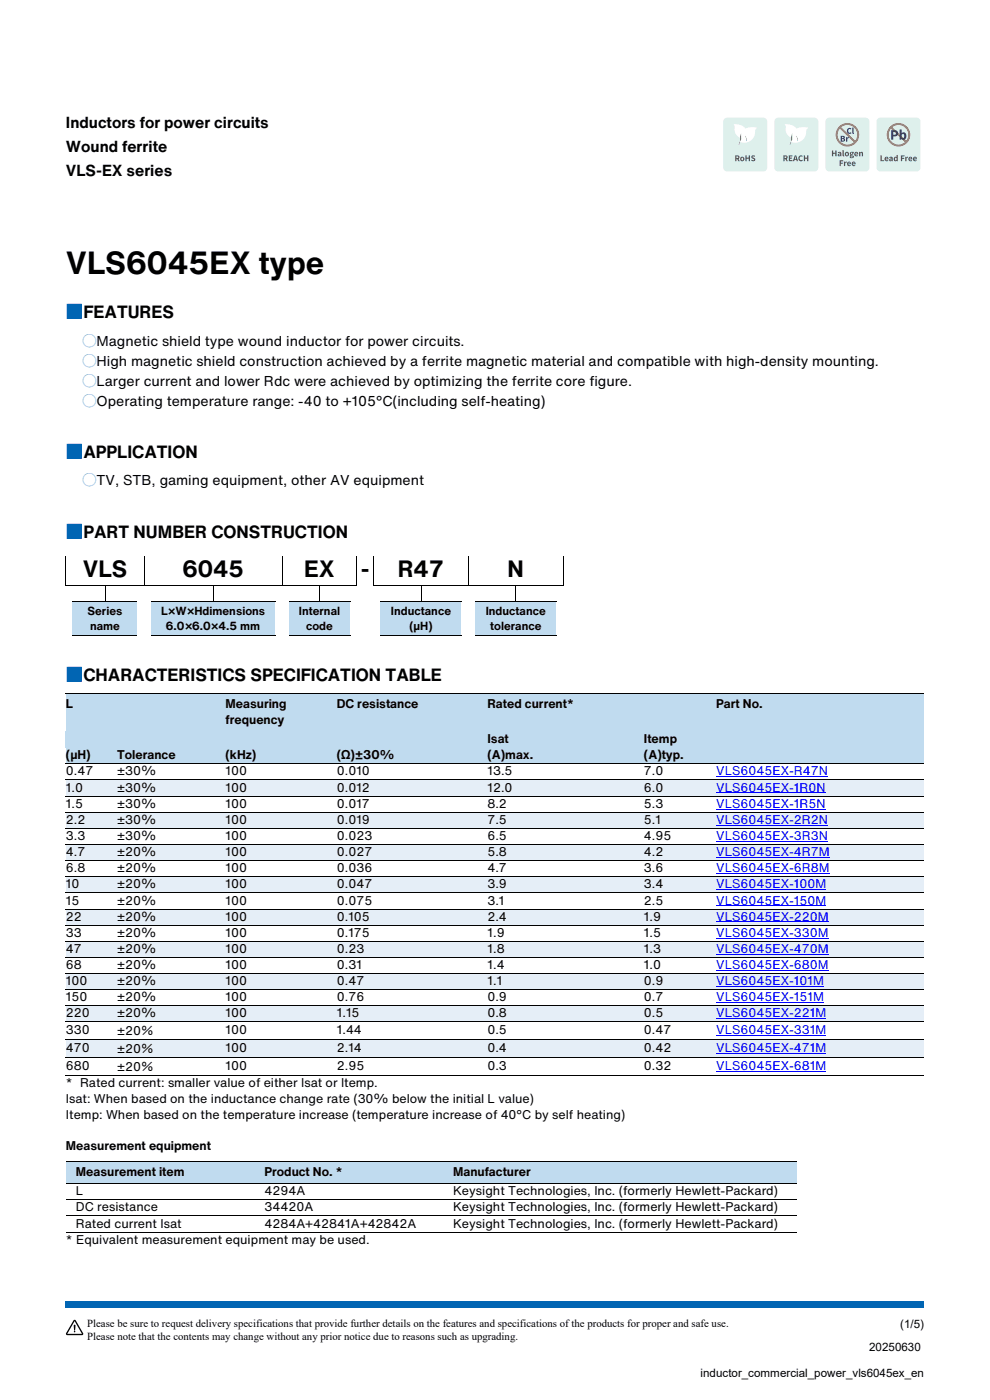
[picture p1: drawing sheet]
<svg xmlns="http://www.w3.org/2000/svg" width="210mm" height="297mm" viewBox="0 0 210 297" stroke-linecap="round" stroke-linejoin="round" font-family="sans-serif">
<g fill="#030303">
<path d="M15.7 281.1l.1-.1 .2 .2-.2 1.1z"/>
<path d="M15.8 280.3l1.6 2.7h-3.1zM15.7 280l-1.7 2.8v.3l.3 .1h3.2l.1-.4-1.5-2.7z"/>
<circle cx="15.8" cy="282.5" r=".16"/>
</g>
<g fill="#fff">
<path d="M180.1 14.7h4.1v.8h-1.5v2.7h-1v-2.7h-1.6z"/>
<path d="M188.7 14.7h1v3.5h-1z"/>
<path d="M189.7 16.4l1.8-1.7h1.3l-1.9 1.7 2 1.8h-1.4z"/>
<path d="M184.4 14.7v3.5h2.2a1.76 1.76 0 0 0 1.9-1.7 1.76 1.76 0 0 0-1.9-1.8zM185.3 15.5h1.5a1 1 0 0 1 .9 1 1 1 0 0 1-.9 1h-1.5z"/>
<path d="M178.9 14.7v1.5l1.3 .7zM177.5 14.7v1.5l-1.3 .7zM176.9 18.2h2.6l-1.3-.7z"/>
<path d="M178.2 15.5l-.7 .7h1.4zM177.5 14.7l.7 .8 .7-.8z"/>
<path d="M179.2 17.2l.3 1 .7-1.3zM178.9 16.2l-.7 1.3 1-.3z"/>
<path d="M176.2 16.9l.7 1.3 .3-1zM177.5 16.2l-.3 1 1 .3z"/>
</g>
<path d="M14 276h182v1.4h-182z" fill="#0165b3"/>
<g fill="#fff">
<path d="M14 118.1h15.1v6h-15.1z"/>
<path d="M29.1 118.1h29.3v6h-29.3z"/>
<path d="M58.4 118.1h15.9v6h-15.9z"/>
<path d="M74.3 118.1h4.9v6h-4.9z"/>
<path d="M79.2 118.1h18.7v6h-18.7z"/>
<path d="M97.9 118.1h20.1v6h-20.1z"/>
<path d="M118 118.1h1.5v6h-1.5z"/>
<path d="M14 124.1h105.5v3.6h-105.5z"/>
<path d="M14 127.7h1.4v7.1h-1.4z"/>
</g>
<path d="M15.4 127.7h13.7v7.1h-13.7z" fill="#c0dbef"/>
<path d="M29.1 127.7h2.9v7.1h-2.9z" fill="#fff"/>
<path d="M32 127.7h26.4v7.1h-26.4z" fill="#c0dbef"/>
<path d="M58.4 127.7h2.9v7.1h-2.9z" fill="#fff"/>
<path d="M61.3 127.7h13v7.1h-13z" fill="#c0dbef"/>
<path d="M74.3 127.7h6.4v7.1h-6.4z" fill="#fff"/>
<path d="M80.7 127.7h17.2v7.1h-17.2z" fill="#c0dbef"/>
<path d="M97.9 127.7h2.9v7.1h-2.9z" fill="#fff"/>
<path d="M100.8 127.7h17.2v7.1h-17.2z" fill="#c0dbef"/>
<path d="M118 127.7h1.5v7.1h-1.5z" fill="#fff"/>
<g fill="#c0dbef">
<path d="M14 147h10.8v8.2h-10.8z"/>
<path d="M24.8 147h46.7v8.2h-46.7z"/>
<path d="M71.5 147h31.9v8.2h-31.9z"/>
<path d="M103.4 147h33.2v8.2h-33.2z"/>
<path d="M136.6 147h15.3v8.2h-15.3z"/>
<path d="M151.9 147h44.1v8.2h-44.1z"/>
<path d="M14 155.2h122.6v3.4h-122.6z"/>
<path d="M136.6 155.2h15.3v3.4h-15.3z"/>
<path d="M151.9 155.2h44.1v3.4h-44.1z"/>
<path d="M14 158.6h10.8v3.5h-10.8z"/>
<path d="M24.8 158.6h23v3.5h-23z"/>
<path d="M47.8 158.6h23.7v3.5h-23.7z"/>
<path d="M71.5 158.6h31.9v3.5h-31.9z"/>
<path d="M103.4 158.6h33.2v3.5h-33.2z"/>
<path d="M136.6 158.6h15.3v3.5h-15.3z"/>
<path d="M151.9 158.6h44.1v3.5h-44.1z"/>
</g>
<g fill="#fff">
<path d="M14 162.1h10.8v3.4h-10.8z"/>
<path d="M24.8 162.1h23v3.4h-23z"/>
<path d="M47.8 162.1h23.7v3.4h-23.7z"/>
<path d="M71.5 162.1h31.9v3.4h-31.9z"/>
<path d="M103.4 162.1h33.2v3.4h-33.2z"/>
<path d="M136.6 162.1h15.3v3.4h-15.3z"/>
<path d="M151.9 162.1h44.1v3.4h-44.1z"/>
</g>
<path d="M151.9 164.8h23.7" fill="none" stroke="#00f" stroke-width=".21"/>
<g fill="#e5eef7">
<path d="M14 165.5h10.8v3.4h-10.8z"/>
<path d="M24.8 165.5h23v3.4h-23z"/>
<path d="M47.8 165.5h23.7v3.4h-23.7z"/>
<path d="M71.5 165.5h31.9v3.4h-31.9z"/>
<path d="M103.4 165.5h33.2v3.4h-33.2z"/>
<path d="M136.6 165.5h15.3v3.4h-15.3z"/>
<path d="M151.9 165.5h44.1v3.4h-44.1z"/>
</g>
<path d="M151.9 168.2h23.2" fill="none" stroke="#00f" stroke-width=".21"/>
<g fill="#fff">
<path d="M14 168.9h10.8v3.4h-10.8z"/>
<path d="M24.8 168.9h23v3.4h-23z"/>
<path d="M47.8 168.9h23.7v3.4h-23.7z"/>
<path d="M71.5 168.9h31.9v3.4h-31.9z"/>
<path d="M103.4 168.9h33.2v3.4h-33.2z"/>
<path d="M136.6 168.9h15.3v3.4h-15.3z"/>
<path d="M151.9 168.9h44.1v3.4h-44.1z"/>
</g>
<path d="M151.9 171.6h23.2" fill="none" stroke="#00f" stroke-width=".21"/>
<g fill="#e5eef7">
<path d="M14 172.3h10.8v3.4h-10.8z"/>
<path d="M24.8 172.3h23v3.4h-23z"/>
<path d="M47.8 172.3h23.7v3.4h-23.7z"/>
<path d="M71.5 172.3h31.9v3.4h-31.9z"/>
<path d="M103.4 172.3h33.2v3.4h-33.2z"/>
<path d="M136.6 172.3h15.3v3.4h-15.3z"/>
<path d="M151.9 172.3h44.1v3.4h-44.1z"/>
</g>
<path d="M151.9 175.1h23.7" fill="none" stroke="#00f" stroke-width=".21"/>
<g fill="#fff">
<path d="M14 175.7h10.8v3.5h-10.8z"/>
<path d="M24.8 175.7h23v3.5h-23z"/>
<path d="M47.8 175.7h23.7v3.5h-23.7z"/>
<path d="M71.5 175.7h31.9v3.5h-31.9z"/>
<path d="M103.4 175.7h33.2v3.5h-33.2z"/>
<path d="M136.6 175.7h15.3v3.5h-15.3z"/>
<path d="M151.9 175.7h44.1v3.5h-44.1z"/>
</g>
<path d="M151.9 178.5h23.7" fill="none" stroke="#00f" stroke-width=".21"/>
<g fill="#e5eef7">
<path d="M14 179.2h10.8v3.4h-10.8z"/>
<path d="M24.8 179.2h23v3.4h-23z"/>
<path d="M47.8 179.2h23.7v3.4h-23.7z"/>
<path d="M71.5 179.2h31.9v3.4h-31.9z"/>
<path d="M103.4 179.2h33.2v3.4h-33.2z"/>
<path d="M136.6 179.2h15.3v3.4h-15.3z"/>
<path d="M151.9 179.2h44.1v3.4h-44.1z"/>
</g>
<path d="M151.9 181.9h24.1" fill="none" stroke="#00f" stroke-width=".21"/>
<g fill="#fff">
<path d="M14 182.6h10.8v3.4h-10.8z"/>
<path d="M24.8 182.6h23v3.4h-23z"/>
<path d="M47.8 182.6h23.7v3.4h-23.7z"/>
<path d="M71.5 182.6h31.9v3.4h-31.9z"/>
<path d="M103.4 182.6h33.2v3.4h-33.2z"/>
<path d="M136.6 182.6h15.3v3.4h-15.3z"/>
<path d="M151.9 182.6h44.1v3.4h-44.1z"/>
</g>
<path d="M151.9 185.3h24.1" fill="none" stroke="#00f" stroke-width=".21"/>
<g fill="#e5eef7">
<path d="M14 186h10.8v3.4h-10.8z"/>
<path d="M24.8 186h23v3.4h-23z"/>
<path d="M47.8 186h23.7v3.4h-23.7z"/>
<path d="M71.5 186h31.9v3.4h-31.9z"/>
<path d="M103.4 186h33.2v3.4h-33.2z"/>
<path d="M136.6 186h15.3v3.4h-15.3z"/>
<path d="M151.9 186h44.1v3.4h-44.1z"/>
</g>
<path d="M151.9 188.7h23.4" fill="none" stroke="#00f" stroke-width=".21"/>
<g fill="#fff">
<path d="M14 189.4h10.8v3.5h-10.8z"/>
<path d="M24.8 189.4h23v3.5h-23z"/>
<path d="M47.8 189.4h23.7v3.5h-23.7z"/>
<path d="M71.5 189.4h31.9v3.5h-31.9z"/>
<path d="M103.4 189.4h33.2v3.5h-33.2z"/>
<path d="M136.6 189.4h15.3v3.5h-15.3z"/>
<path d="M151.9 189.4h44.1v3.5h-44.1z"/>
</g>
<path d="M151.9 192.2h23.4" fill="none" stroke="#00f" stroke-width=".21"/>
<g fill="#e5eef7">
<path d="M14 192.9h10.8v3.4h-10.8z"/>
<path d="M24.8 192.9h23v3.4h-23z"/>
<path d="M47.8 192.9h23.7v3.4h-23.7z"/>
<path d="M71.5 192.9h31.9v3.4h-31.9z"/>
<path d="M103.4 192.9h33.2v3.4h-33.2z"/>
<path d="M136.6 192.9h15.3v3.4h-15.3z"/>
<path d="M151.9 192.9h44.1v3.4h-44.1z"/>
</g>
<path d="M151.9 195.6h23.9" fill="none" stroke="#00f" stroke-width=".21"/>
<g fill="#fff">
<path d="M14 196.3h10.8v3.4h-10.8z"/>
<path d="M24.8 196.3h23v3.4h-23z"/>
<path d="M47.8 196.3h23.7v3.4h-23.7z"/>
<path d="M71.5 196.3h31.9v3.4h-31.9z"/>
<path d="M103.4 196.3h33.2v3.4h-33.2z"/>
<path d="M136.6 196.3h15.3v3.4h-15.3z"/>
<path d="M151.9 196.3h44.1v3.4h-44.1z"/>
</g>
<path d="M151.9 199h23.9" fill="none" stroke="#00f" stroke-width=".21"/>
<g fill="#e5eef7">
<path d="M14 199.7h10.8v3.4h-10.8z"/>
<path d="M24.8 199.7h23v3.4h-23z"/>
<path d="M47.8 199.7h23.7v3.4h-23.7z"/>
<path d="M71.5 199.7h31.9v3.4h-31.9z"/>
<path d="M103.4 199.7h33.2v3.4h-33.2z"/>
<path d="M136.6 199.7h15.3v3.4h-15.3z"/>
<path d="M151.9 199.7h44.1v3.4h-44.1z"/>
</g>
<path d="M151.9 202.4h23.9" fill="none" stroke="#00f" stroke-width=".21"/>
<g fill="#fff">
<path d="M14 203.1h10.8v3.4h-10.8z"/>
<path d="M24.8 203.1h23v3.4h-23z"/>
<path d="M47.8 203.1h23.7v3.4h-23.7z"/>
<path d="M71.5 203.1h31.9v3.4h-31.9z"/>
<path d="M103.4 203.1h33.2v3.4h-33.2z"/>
<path d="M136.6 203.1h15.3v3.4h-15.3z"/>
<path d="M151.9 203.1h44.1v3.4h-44.1z"/>
</g>
<path d="M151.9 205.8h23.9" fill="none" stroke="#00f" stroke-width=".21"/>
<g fill="#e5eef7">
<path d="M14 206.5h10.8v3.5h-10.8z"/>
<path d="M24.8 206.5h23v3.5h-23z"/>
<path d="M47.8 206.5h23.7v3.5h-23.7z"/>
<path d="M71.5 206.5h31.9v3.5h-31.9z"/>
<path d="M103.4 206.5h33.2v3.5h-33.2z"/>
<path d="M136.6 206.5h15.3v3.5h-15.3z"/>
<path d="M151.9 206.5h44.1v3.5h-44.1z"/>
</g>
<path d="M151.9 209.3h22.9" fill="none" stroke="#00f" stroke-width=".21"/>
<g fill="#fff">
<path d="M14 210h10.8v3.4h-10.8z"/>
<path d="M24.8 210h23v3.4h-23z"/>
<path d="M47.8 210h23.7v3.4h-23.7z"/>
<path d="M71.5 210h31.9v3.4h-31.9z"/>
<path d="M103.4 210h33.2v3.4h-33.2z"/>
<path d="M136.6 210h15.3v3.4h-15.3z"/>
<path d="M151.9 210h44.1v3.4h-44.1z"/>
</g>
<path d="M151.9 212.7h22.9" fill="none" stroke="#00f" stroke-width=".21"/>
<g fill="#e5eef7">
<path d="M14 213.4h10.8v3.4h-10.8z"/>
<path d="M24.8 213.4h23v3.4h-23z"/>
<path d="M47.8 213.4h23.7v3.4h-23.7z"/>
<path d="M71.5 213.4h31.9v3.4h-31.9z"/>
<path d="M103.4 213.4h33.2v3.4h-33.2z"/>
<path d="M136.6 213.4h15.3v3.4h-15.3z"/>
<path d="M151.9 213.4h44.1v3.4h-44.1z"/>
</g>
<path d="M151.9 216.1h23.4" fill="none" stroke="#00f" stroke-width=".21"/>
<g fill="#fff">
<path d="M14 216.8h10.8v3.8h-10.8z"/>
<path d="M24.8 216.8h23v3.8h-23z"/>
<path d="M47.8 216.8h23.7v3.8h-23.7z"/>
<path d="M71.5 216.8h31.9v3.8h-31.9z"/>
<path d="M103.4 216.8h33.2v3.8h-33.2z"/>
<path d="M136.6 216.8h15.3v3.8h-15.3z"/>
<path d="M151.9 216.8h44.1v3.8h-44.1z"/>
</g>
<path d="M151.9 219.7h23.4" fill="none" stroke="#00f" stroke-width=".21"/>
<g fill="#e5eef7">
<path d="M14 220.6h10.8v3.7h-10.8z"/>
<path d="M24.8 220.6h23v3.7h-23z"/>
<path d="M47.8 220.6h23.7v3.7h-23.7z"/>
<path d="M71.5 220.6h31.9v3.7h-31.9z"/>
<path d="M103.4 220.6h33.2v3.7h-33.2z"/>
<path d="M136.6 220.6h15.3v3.7h-15.3z"/>
<path d="M151.9 220.6h44.1v3.7h-44.1z"/>
</g>
<path d="M151.9 223.5h23.4" fill="none" stroke="#00f" stroke-width=".21"/>
<g fill="#fff">
<path d="M14 224.3h10.8v3.8h-10.8z"/>
<path d="M24.8 224.3h23v3.8h-23z"/>
<path d="M47.8 224.3h23.7v3.8h-23.7z"/>
<path d="M71.5 224.3h31.9v3.8h-31.9z"/>
<path d="M103.4 224.3h33.2v3.8h-33.2z"/>
<path d="M136.6 224.3h15.3v3.8h-15.3z"/>
<path d="M151.9 224.3h44.1v3.8h-44.1z"/>
</g>
<path d="M151.9 227.3h23.4" fill="none" stroke="#00f" stroke-width=".21"/>
<g fill="#c0dbef">
<path d="M14 246.3h40v4.8h-40z"/>
<path d="M54 246.3h40v4.8h-40z"/>
<path d="M94 246.3h75v4.8h-75z"/>
</g>
<g fill="#fff">
<path d="M14 251.1h40v3.5h-40z"/>
<path d="M54 251.1h40v3.5h-40z"/>
<path d="M94 251.1h75v3.5h-75z"/>
<path d="M14 254.6h40v3.4h-40z"/>
<path d="M54 254.6h40v3.4h-40z"/>
<path d="M94 254.6h75v3.4h-75z"/>
<path d="M14 258h40v3.4h-40z"/>
<path d="M54 258h40v3.4h-40z"/>
<path d="M94 258h75v3.4h-75z"/>
</g>
<g fill="none" stroke="#000" stroke-width=".21">
<path d="M14 118.1v6M30.6 118.1v6M59.8 118.1v6M75.7 118.1v6M79.2 118.1v6M99.4 118.1v6M119.5 118.1v6M13.9 124.1h61.9M15.4 127.7h13.7M15.4 134.8h13.7M32 127.7h26.4M32 134.8h26.4"/>
<path d="M61.3 127.7h13M61.3 134.8h13M79.2 124.1h40.3M80.7 127.7h17.2M80.7 134.8h17.2M100.8 127.7h17.2M100.8 134.8h17.2M14 147h182M14 162.1h182M14 165.5h182M14 168.9h182M14 172.3h182"/>
<path d="M14 175.7h182M14 179.2h182M14 182.6h182M14 186h182M14 189.4h182M14 192.9h182M14 196.3h182M14 199.7h182M14 203.1h182M14 206.5h182M14 210h182M14 213.4h182"/>
<path d="M14 216.8h182M14 220.6h182M14 224.3h182M14 228.1h182M14 246.3h155M14 251.1h155M14 254.6h155M14 258h155M14 261.4h155"/>
</g>
<path d="M153.6 25.2l.6-.2h7.7a.83 .83 0 0 1 .8 .8v9.7a.83 .83 0 0 1-.8 .9h-7.7a.83 .83 0 0 1-.8-.9v-9.7zM155.6 26.4a.99 .99 0 0 1 .2 1.1 1.96 1.96 0 0 0 1.1 1.7l-.2 1.6 .3-.7a2.26 2.26 0 0 0 3.2-2.4l.3-.5a2.53 2.53 0 0 0-2.4 .1 2.83 2.83 0 0 0-2.5-.9z" fill="#def0ec"/>
<g fill="#fff">
<path d="M158 28.8l.4 .7v.5z"/>
<path d="M156.9 29.9l.1 .2-.3 .7z"/>
<path d="M157.9 30.3a2.28 2.28 0 0 0 2.3-2.2 2.3 2.3 0 0 1-2.3 2.2zM157.6 27.7l-.4 .4v1.5l-.2 .4a2.38 2.38 0 0 1 1.6-2.9zM159.1 27h.9z"/>
</g>
<path d="M159.5 33l.3-.1 .4 .2-.2 .2-.3-.1v.2a.46 .46 0 0 1 .5 .6 .46 .46 0 0 1-.8 .1l-.1-.1 .1-.1 .4 .1 .1-.1-.5-.4zM158.1 33h.3v.4h.4v-.4h.3v1.2h-.3v-.5h-.4v.5h-.3zM157.2 33.8a.25 .25 0 0 0 .5 0 .25 .25 0 0 0-.5 0zM157 33.7a.48 .48 0 0 1 .9 0 .48 .48 0 0 1-.9 0zM156.3 33.7l.2-.2 .4 .7h-.3zM156.2 33.2v.3h.1a.18 .18 0 0 0 .3-.1 .18 .18 0 0 0-.3-.2zM155.9 33h.5a.42 .42 0 0 1 .4 .5 .42 .42 0 0 1-.6 .2v.5h-.3z" fill="#358f46"/>
<path d="M164.5 25.2l.6-.2h7.6a.83 .83 0 0 1 .9 .8v9.7a.83 .83 0 0 1-.9 .9h-7.6a.83 .83 0 0 1-.9-.9v-9.7zM166.4 26.4a.99 .99 0 0 1 .2 1.1 1.96 1.96 0 0 0 1.2 1.7l-.3 1.6 .4-.7a2.26 2.26 0 0 0 3.1-2.4l.4-.5a2.53 2.53 0 0 0-2.5 .1 2.83 2.83 0 0 0-2.5-.9z" fill="#def0ec"/>
<g fill="#fff">
<path d="M168.9 28.8l.3 .7v.5z"/>
<path d="M167.8 29.9l.1 .2-.4 .7z"/>
<path d="M168.7 30.3a2.28 2.28 0 0 0 2.3-2.2 2.29 2.29 0 0 1-2.3 2.2zM168.4 27.7l-.4 .4 .1 1.5-.3 .4a2.34 2.34 0 0 1 1.6-2.9zM170 27h.8z"/>
</g>
<path d="M170.5 33h.3v.4h.4v-.4h.3v1.2h-.3v-.5h-.4v.5h-.3zM169.5 33.1a.54 .54 0 0 1 .8 0l-.2 .2a.35 .35 0 0 0-.5 .3 .35 .35 0 0 0 .6 .3l.1 .1a.61 .61 0 0 1-.9 0 .61 .61 0 0 1 .1-.9zM168.4 33.7h.6v.2h-.6zM168.6 33h.3l.4 1.2h-.3l-.3-1-.2 1h-.3zM167.3 33h.8v.2h-.5v.2h.4v.3h-.4v.3h.5v.2h-.8zM166.5 33.7l.2-.2 .4 .7h-.3zM166.4 33.2v.3h.2a.18 .18 0 0 0 .2-.1 .18 .18 0 0 0-.2-.2zM166.1 33h.5a.42 .42 0 0 1 .4 .5 .42 .42 0 0 1-.6 .2v.5h-.3z" fill="#358f46"/>
<path d="M175.3 25.2l.6-.2h7.7a.83 .83 0 0 1 .8 .8v9.7a.83 .83 0 0 1-.8 .9h-7.7a.83 .83 0 0 1-.8-.9v-9.7z" fill="#def0ec"/>
<path d="M178.5 26.9a2.03 2.03 0 0 1 2.7 .2 2.03 2.03 0 0 1 .1 2.7zM178.1 27.3l2.9 2.8a2.03 2.03 0 0 1-2.7 0 2.03 2.03 0 0 1-.2-2.8zM177.2 28.6a2.5 2.5 0 0 0 5 0 2.5 2.5 0 0 0-5 0z" fill="#dd762a"/>
<g fill="#1f525c">
<path d="M180.8 27.1h.2l.1 1.3-.3-.1zM179.8 27.3a.54 .54 0 0 1 .8 0l-.2 .2a.35 .35 0 0 0-.5 .3 .35 .35 0 0 0 .6 .3l.1 .1a.61 .61 0 0 1-.9 0 .61 .61 0 0 1 .1-.9z"/>
<path d="M179.4 29.1h.3v.2l.4-.2-.1 .2-.3 .2v.5h-.3zM178.6 29.5v.3l.4-.1-.1-.2zM178.6 29v.3l.3-.1v-.1zM178.3 28.8h.4a.32 .32 0 0 1 .5 .2 .32 .32 0 0 1-.2 .4 .35 .35 0 0 1 .2 .4 .35 .35 0 0 1-.4 .2h-.5z"/>
</g>
<path d="M181 34.5l-.1 .2h.3v-.2zM180.8 34.4a.42 .42 0 0 1 .5-.1 .42 .42 0 0 1 .2 .5h-.6l.5 .4a.5 .5 0 0 1-.7-.1 .5 .5 0 0 1 .1-.7zM180 34.5l-.1 .2h.4l-.1-.2zM179.8 34.4a.42 .42 0 0 1 .5-.1 .42 .42 0 0 1 .2 .5h-.6l.6 .4a.5 .5 0 0 1-.7-.1 .5 .5 0 0 1 0-.7zM179 34.3h.2v.2l.4-.2v.2l-.3 .2v.5h-.3zM178.1 34h.8v.2h-.5v.3h.4v.2h-.4v.5h-.3zM182.2 32.2l.3 .1a.33 .33 0 0 1 .3-.1 .33 .33 0 0 1 .3 .4v.6h-.3l-.1-.8-.2 .1v.7h-.3zM181.5 32.5l-.1 .1h.4l-.1-.2zM181.3 32.3a.42 .42 0 0 1 .5 0 .42 .42 0 0 1 .2 .5h-.6l.6 .3a.5 .5 0 0 1-.7-.1 .5 .5 0 0 1 0-.7zM180.5 33.2v.2l.4-.1zM180.5 32.5a.15 .15 0 0 0 .3 0 .15 .15 0 0 0-.3 0zM180.4 32.3l.7-.1v.2h-.1a.42 .42 0 0 1-.5 .5v.1a.38 .38 0 0 1 .4 0 .38 .38 0 0 1 .2 .4l-.2 .1a.37 .37 0 0 1-.5 .1 .37 .37 0 0 1-.1-.5zM179.4 32.7a.25 .25 0 0 0 .5 0 .25 .25 0 0 0-.5 0zM179.1 32.7a.5 .5 0 0 1 1 0 .5 .5 0 0 1-1 0zM178.7 31.8h.3l.1 1.4-.4-.2zM177.9 32.8l.2 .2 .1-.3zM177.7 32.3l.2-.1a.37 .37 0 0 1 .6 .4v.6h-.5a.28 .28 0 0 1-.3-.2 .28 .28 0 0 1 .1-.3l.4-.2h-.4zM176.5 31.9h.2v.5h.5v-.5h.2v1.3h-.2v-.6h-.5v.6h-.2z" fill="#358f46"/>
<path d="M186.1 25.2l.6-.2h7.7a.83 .83 0 0 1 .8 .8v9.7a.83 .83 0 0 1-.8 .9h-7.7a.83 .83 0 0 1-.8-.9v-9.7z" fill="#def0ec"/>
<path d="M189.3 26.9a2.03 2.03 0 0 1 2.7 .2 2.03 2.03 0 0 1 .2 2.7zM188.9 27.3l3 2.8a2.03 2.03 0 0 1-2.8 0 2.03 2.03 0 0 1-.2-2.8zM188.1 28.6a2.5 2.5 0 0 0 5 0 2.5 2.5 0 0 0-5 0z" fill="#dd762a"/>
<path d="M191.2 28.6v.6a.38 .38 0 0 0 .6-.3 .38 .38 0 0 0-.5-.4zM190.8 27.5h.4v.7a.67 .67 0 0 1 .9 .1 .67 .67 0 0 1 .1 .9 .58 .58 0 0 1-.4 .4 .58 .58 0 0 1-.6-.1v.1h-.4zM189.5 28v.6h.2a.32 .32 0 0 0 .4-.3 .32 .32 0 0 0-.4-.3zM189 27.6h.7a.7 .7 0 0 1 .8 .9 .7 .7 0 0 1-1 .4v.7h-.5z" fill="#1f525c"/>
<path d="M194 33.5l-.1 .1h.3v-.1zM193.8 33.4a.42 .42 0 0 1 .5-.1 .42 .42 0 0 1 .2 .5h-.6l.5 .3a.5 .5 0 0 1-.7 0 .5 .5 0 0 1 .1-.7zM193 33.5l-.1 .1h.4l-.1-.1zM192.8 33.4a.42 .42 0 0 1 .5-.1 .42 .42 0 0 1 .2 .5h-.6l.6 .3a.5 .5 0 0 1-.7 0 .5 .5 0 0 1 0-.7zM192 33.3h.2v.1l.4-.1v.2l-.3 .2v.5h-.3zM191.1 33h.8v.2h-.5v.3h.4v.2h-.4v.5h-.3zM189.9 33.5l-.1 .4 .2 .1 .2-.5zM190.2 32.9h.2v1.3l-.2-.1a.44 .44 0 0 1-.7-.4 .44 .44 0 0 1 .7-.4zM188.8 33.8l.2 .2 .1-.2zM188.6 33.4l.3-.1a.37 .37 0 0 1 .5 .4v.5h-.5a.28 .28 0 0 1-.3-.1 .28 .28 0 0 1 .1-.4l.4-.1-.4-.1zM187.9 33.5v.1h.3l-.1-.1zM187.7 33.4a.42 .42 0 0 1 .6-.1 .42 .42 0 0 1 .1 .5h-.5l.5 .3a.5 .5 0 0 1-.7 0 .5 .5 0 0 1 0-.7zM186.8 33h.2v1h.5v.2h-.7z" fill="#358f46"/>
<path d="M22.3 124.1v3.6M45.2 124.1v3.6M67.8 124.1v3.6M89.3 124.1v3.6M109.4 124.1v3.6" fill="none" stroke="#000" stroke-width=".21"/>
<text font-size="6.7" x="14" y="58.2">VLS6045EX type</text>
<g font-size="4.9">
<text x="17.5" y="122.3">VLS</text>
<text x="38.7" y="122.3">6045</text>
<text x="64.5" y="122.3">EX</text>
<text x="76.5" y="122.3">-</text>
<text x="84.4" y="122.3">R47</text>
<text x="107.7" y="122.3">N</text>
</g>
<g font-size="3.7" fill="#0045b3">
<text x="14" y="67.5">■FEATURES</text>
<text x="14" y="97.1">■APPLICATION</text>
<text x="14" y="114">■PART NUMBER CONSTRUCTION</text>
<text x="14" y="144.4">■CHARACTERISTICS SPECIFICATION TABLE</text>
</g>
<g font-size="3.3">
<text x="14" y="27.2">Inductors for power circuits</text>
<text x="14" y="32.3">Wound ferrite</text>
<text x="14" y="37.4">VLS-EX series</text>
</g>
<g font-size="3" fill="#5baadf">
<text x="17.5" y="73.3">◯Magnetic shield type wound inductor for power circuits.</text>
<text x="17.5" y="77.6">◯High magnetic shield construction achieved by a ferrite magnetic material and compatible with high-density mounting.</text>
<text x="17.5" y="81.8">◯Larger current and lower Rdc were achieved by optimizing the ferrite core figure.</text>
<text x="17.5" y="86">◯Operating temperature range: -40 to +105°C(including self-heating)</text>
<text x="17.5" y="103">◯TV, STB, gaming equipment, other AV equipment</text>
</g>
<g font-size="2.6">
<text x="14" y="150.2">L</text>
<text x="47.8" y="150.2">Measuring</text>
<text x="47.8" y="153.5">frequency</text>
<text x="71.5" y="150.2">DC resistance</text>
<text x="103.4" y="150.2">Rated current*</text>
<text x="151.9" y="150.2">Part No.</text>
<text x="14" y="161.1">(μH)</text>
<text x="24.8" y="161.1">Tolerance</text>
<text x="47.8" y="161.1">(kHz)</text>
<text x="71.5" y="161.1">(Ω)±30%</text>
<text x="103.4" y="157.7">Isat</text>
<text x="103.4" y="161.1">(A)max.</text>
<text x="136.6" y="157.7">Itemp</text>
<text x="136.6" y="161.1">(A)typ.</text>
<text x="14" y="164.5">0.47</text>
<text x="14" y="167.9">1.0</text>
<text x="24.8" y="164.5">±30%</text>
<text x="24.8" y="167.9">±30%</text>
<text x="47.8" y="164.5">100</text>
<text x="47.8" y="167.9">100</text>
<text x="71.5" y="164.5">0.010</text>
<text x="71.5" y="167.9">0.012</text>
<text x="103.4" y="164.5">13.5</text>
<text x="103.4" y="167.9">12.0</text>
<text x="136.6" y="164.5">7.0</text>
<text x="136.6" y="167.9">6.0</text>
<text x="14" y="171.4">1.5</text>
<text x="24.8" y="171.4">±30%</text>
<text x="47.8" y="171.4">100</text>
<text x="71.5" y="171.4">0.017</text>
<text x="103.4" y="171.4">8.2</text>
<text x="136.6" y="171.4">5.3</text>
<text x="14" y="174.8">2.2</text>
<text x="14" y="178.2">3.3</text>
<text x="24.8" y="174.8">±30%</text>
<text x="24.8" y="178.2">±30%</text>
<text x="47.8" y="174.8">100</text>
<text x="47.8" y="178.2">100</text>
<text x="71.5" y="174.8">0.019</text>
<text x="71.5" y="178.2">0.023</text>
<text x="103.4" y="174.8">7.5</text>
<text x="103.4" y="178.2">6.5</text>
<text x="136.6" y="174.8">5.1</text>
<text x="136.6" y="178.2">4.95</text>
<text x="14" y="181.6">4.7</text>
<text x="14" y="185">6.8</text>
<text x="24.8" y="181.6">±20%</text>
<text x="24.8" y="185">±20%</text>
<text x="47.8" y="181.6">100</text>
<text x="47.8" y="185">100</text>
<text x="71.5" y="181.6">0.027</text>
<text x="71.5" y="185">0.036</text>
<text x="103.4" y="181.6">5.8</text>
<text x="103.4" y="185">4.7</text>
<text x="136.6" y="181.6">4.2</text>
<text x="136.6" y="185">3.6</text>
<text x="14" y="188.5">10</text>
<text x="14" y="191.9">15</text>
<text x="24.8" y="188.5">±20%</text>
<text x="24.8" y="191.9">±20%</text>
<text x="47.8" y="188.5">100</text>
<text x="47.8" y="191.9">100</text>
<text x="71.5" y="188.5">0.047</text>
<text x="71.5" y="191.9">0.075</text>
<text x="103.4" y="188.5">3.9</text>
<text x="103.4" y="191.9">3.1</text>
<text x="136.6" y="188.5">3.4</text>
<text x="136.6" y="191.9">2.5</text>
<text x="14" y="195.3">22</text>
<text x="24.8" y="195.3">±20%</text>
<text x="47.8" y="195.3">100</text>
<text x="71.5" y="195.3">0.105</text>
<text x="103.4" y="195.3">2.4</text>
<text x="136.6" y="195.3">1.9</text>
<text x="14" y="198.7">33</text>
<text x="14" y="202.2">47</text>
<text x="24.8" y="198.7">±20%</text>
<text x="24.8" y="202.2">±20%</text>
<text x="47.8" y="198.7">100</text>
<text x="47.8" y="202.2">100</text>
<text x="71.5" y="198.7">0.175</text>
<text x="71.5" y="202.2">0.23</text>
<text x="103.4" y="198.7">1.9</text>
<text x="103.4" y="202.2">1.8</text>
<text x="136.6" y="198.7">1.5</text>
<text x="136.6" y="202.2">1.3</text>
<text x="14" y="205.6">68</text>
<text x="14" y="209">100</text>
<text x="24.8" y="205.6">±20%</text>
<text x="24.8" y="209">±20%</text>
<text x="47.8" y="205.6">100</text>
<text x="47.8" y="209">100</text>
<text x="71.5" y="205.6">0.31</text>
<text x="71.5" y="209">0.47</text>
<text x="103.4" y="205.6">1.4</text>
<text x="103.4" y="209">1.1</text>
<text x="136.6" y="205.6">1.0</text>
<text x="136.6" y="209">0.9</text>
<text x="14" y="212.4">150</text>
<text x="14" y="215.8">220</text>
<text x="24.8" y="212.4">±20%</text>
<text x="24.8" y="215.8">±20%</text>
<text x="47.8" y="212.4">100</text>
<text x="47.8" y="215.8">100</text>
<text x="71.5" y="212.4">0.76</text>
<text x="71.5" y="215.8">1.15</text>
<text x="103.4" y="212.4">0.9</text>
<text x="103.4" y="215.8">0.8</text>
<text x="136.6" y="212.4">0.7</text>
<text x="136.6" y="215.8">0.5</text>
<text x="14" y="219.4">330</text>
<text x="24.8" y="219.6">±20％</text>
<text x="47.8" y="219.4">100</text>
<text x="71.5" y="219.4">1.44</text>
<text x="103.4" y="219.4">0.5</text>
<text x="136.6" y="219.4">0.47</text>
<text x="14" y="223.2">470</text>
<text x="14" y="227">680</text>
<text x="24.8" y="223.4">±20％</text>
<text x="24.8" y="227.2">±20％</text>
<text x="47.8" y="223.2">100</text>
<text x="47.8" y="227">100</text>
<text x="71.5" y="223.2">2.14</text>
<text x="71.5" y="227">2.95</text>
<text x="103.4" y="223.2">0.4</text>
<text x="103.4" y="227">0.3</text>
<text x="136.6" y="223.2">0.42</text>
<text x="136.6" y="227">0.32</text>
<text x="14" y="230.6">* Rated current: smaller value of either Isat or Itemp.</text>
<text x="14" y="233.9">Isat: When based on the inductance change rate (30% below the initial L value)</text>
<text x="14" y="237.3">Itemp: When based on the temperature increase (temperature increase of 40°C by self heating)</text>
<text x="14" y="244">Measurement equipment</text>
<text x="16.1" y="249.5">Measurement item</text>
<text x="56.1" y="249.5">Product No. *</text>
<text x="96.1" y="249.5">Manufacturer</text>
<text x="16.1" y="253.6">L</text>
<text x="16.1" y="257">DC resistance</text>
<text x="56.1" y="253.6">4294A</text>
<text x="56.1" y="257">34420A</text>
<text x="96.1" y="253.6">Keysight Technologies, Inc. (formerly Hewlett-Packard)</text>
<text x="96.1" y="257">Keysight Technologies, Inc. (formerly Hewlett-Packard)</text>
<text x="14" y="263.9">* Equivalent measurement equipment may be used.</text>
<text x="16.1" y="260.4">Rated current Isat</text>
<text x="56.1" y="260.4">4284A+42841A+42842A</text>
<text x="96.1" y="260.4">Keysight Technologies, Inc. (formerly Hewlett-Packard)</text>
</g>
<g font-size="2.6" fill="#00f">
<text x="151.9" y="164.5">VLS6045EX-R47N</text>
<text x="151.9" y="167.9">VLS6045EX-1R0N</text>
<text x="151.9" y="171.4">VLS6045EX-1R5N</text>
<text x="151.9" y="174.8">VLS6045EX-2R2N</text>
<text x="151.9" y="178.2">VLS6045EX-3R3N</text>
<text x="151.9" y="181.6">VLS6045EX-4R7M</text>
<text x="151.9" y="185">VLS6045EX-6R8M</text>
<text x="151.9" y="188.5">VLS6045EX-100M</text>
<text x="151.9" y="191.9">VLS6045EX-150M</text>
<text x="151.9" y="195.3">VLS6045EX-220M</text>
<text x="151.9" y="198.7">VLS6045EX-330M</text>
<text x="151.9" y="202.2">VLS6045EX-470M</text>
<text x="151.9" y="205.6">VLS6045EX-680M</text>
<text x="151.9" y="209">VLS6045EX-101M</text>
<text x="151.9" y="212.4">VLS6045EX-151M</text>
<text x="151.9" y="215.8">VLS6045EX-221M</text>
<text x="151.9" y="219.4">VLS6045EX-331M</text>
<text x="151.9" y="223.2">VLS6045EX-471M</text>
<text x="151.9" y="227">VLS6045EX-681M</text>
</g>
<g font-size="2.5">
<text x="18.6" y="130.5">Series</text>
<text x="34.2" y="130.5">L×W×Hdimensions</text>
<text x="63.4" y="130.5">Internal</text>
<text x="82.9" y="130.5">Inductance</text>
<text x="103" y="130.5">Inductance</text>
<text x="19.1" y="133.7">name</text>
<text x="35.2" y="133.7">6.0×6.0×4.5 mm</text>
<text x="64.9" y="133.7">code</text>
<text x="86.8" y="133.7">(μH)</text>
<text x="104" y="133.7">tolerance</text>
<text x="190.9" y="281.6">(1/5)</text>
<text x="184.3" y="286.6">20250630</text>
<text x="148.6" y="292.1">inductor_commercial_power_vls6045ex_en</text>
</g>
<g font-size="2.3">
<text x="18.5" y="281.5">Please be sure to request delivery specifications that provide further details on the features and specifications of the products for proper and safe use.</text>
<text x="18.5" y="284.2">Please note that the contents may change without any prior notice due to reasons such as upgrading.</text>
</g>
</svg>
